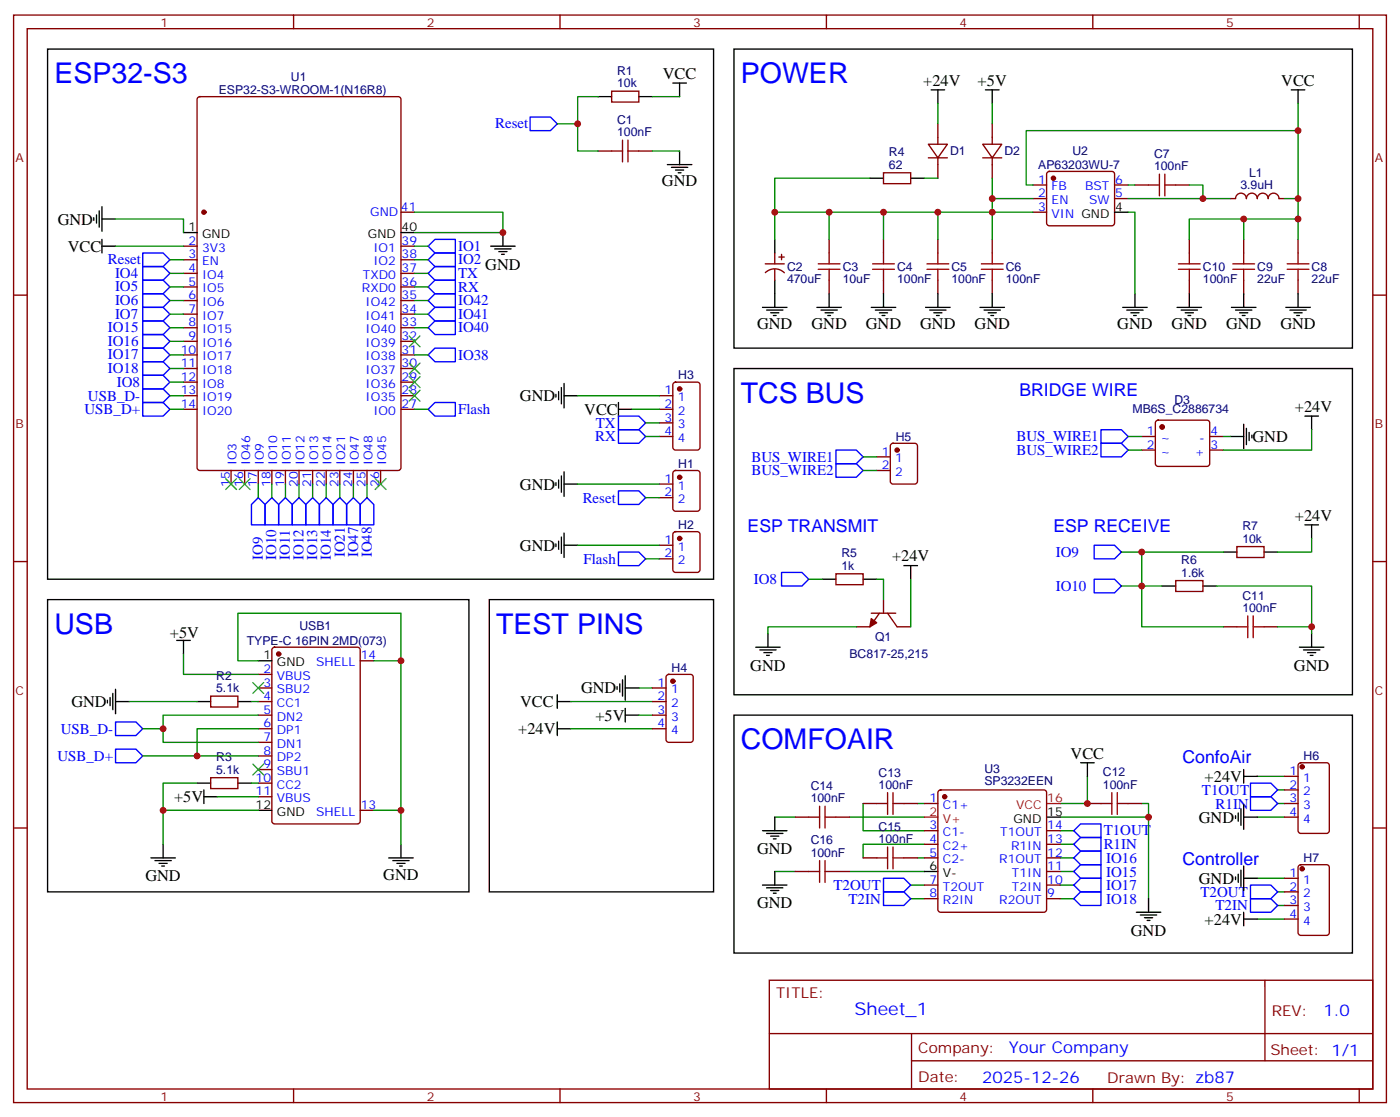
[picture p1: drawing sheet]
<svg xmlns="http://www.w3.org/2000/svg" width="363mm" height="290mm" viewBox="0 0 363 290" stroke-linecap="round" stroke-linejoin="round" font-family="sans-serif">
<g fill="none" stroke="#870000" stroke-width=".35">
<path d="M3.5 3.9h356.3v282.2h-356.3zM7.1 7.4h349.2v275.2h-349.2zM76.2 3.9v3.5M145.3 3.9v3.5M214.5 3.9v3.5M283.6 3.9v3.5M352.8 3.9v3.5M51.4 25.3l.5-.2h51.5a.71 .71 0 0 1 .7 .7l-.1 95.9-.6 .4h-51.5l-.5-.2-.2-.5v-95.6zM155.2 39.2h3.5M158.7 23.7h7.1v2.8h-7.1zM165.8 39.2h3.5M240.9 37.4h5l-2.5 3.6z"/>
<path d="M243.4 32.1v5.3M255.1 37.4h4.9l-2.5 3.6zM257.5 32.1v5.3M104.1 55.1h3.5M229.3 44.8h7.1v2.9h-7.1zM240.9 41h5M243.4 41v5.2M255.1 41h4.9M257.5 41v5.2M268.1 55.1h3.5M268.1 48h3.5M268.1 51.5h3.5"/>
<path d="M271.9 44.7l.4-.2h16.3a.71 .71 0 0 1 .7 .7v12.7l-.3 .5-.4 .2h-16.3l-.5-.2-.2-.5v-12.7zM289.3 48h3.5M289.3 51.5h3.5M294.6 48h3.5M305.2 48h3.5M319.3 51.5h1.4a1.41 1.41 0 0 1 1.4-1.4 1.41 1.41 0 0 1 1.4 1.4 1.41 1.41 0 0 1 1.4-1.4 1.41 1.41 0 0 1 1.4 1.4 1.41 1.41 0 0 1 1.4-1.4 1.41 1.41 0 0 1 1.4 1.4 1.41 1.41 0 0 1 1.5-1.4 1.41 1.41 0 0 1 1.4 1.4h1.4M3.5 76.6h3.6M47.6 63.9h3.6M47.6 67.4h3.6M47.6 70.9h3.6M47.6 74.5h3.6M47.6 78h3.6"/>
<path d="M104.1 63.9h3.5M104.1 67.4h3.5M104.1 70.9h3.5M104.1 74.5h3.5M104.1 78h3.5M198.6 68.5h5M198.6 70.7a3.5 3.5 0 0 1 5 .1M201.1 65.7v2.8M201.1 69.9v2.8M202.1 66.7h1.5M202.8 66v1.4M215.2 62.1v3.6"/>
<path d="M215.2 72.7v3.5M229.3 62.1v3.6M229.3 72.7v3.5M243.4 62.1v3.6M243.4 72.7v3.5M257.5 62.1v3.6M257.5 72.7v3.5M308.7 62.1v3.6M308.7 72.7v3.5M322.8 62.1v3.6M322.8 72.7v3.5M336.9 62.1v3.6"/>
<path d="M336.9 72.7v3.5M356.3 76.6h3.5M47.6 81.5h3.6M47.6 85.1h3.6M47.6 88.6h3.6M47.6 92.1h3.6M47.6 95.6h3.6M47.6 99.2h3.6M104.1 81.5h3.5M104.1 85.1h3.5M104.1 88.6h3.5M104.1 92.1h3.5"/>
<path d="M104.1 95.6h3.5M104.1 99.2h3.5M174.9 99.4l.4-.2h5.7a.71 .71 0 0 1 .7 .7l-.1 16.5-.6 .4h-5.7l-.5-.2-.2-.5v-16.2zM47.6 102.7h3.6M47.6 106.2h3.6M104.1 102.7h3.5M104.1 106.2h3.5M171.1 102.7h3.5M171.1 106.2h3.5M171.1 113.3h3.5M171.1 109.7h3.5M227.5 118.6h3.6"/>
<path d="M231.3 115.2l.5-.2h5.6a.71 .71 0 0 1 .7 .7v9.5l-.7 .4h-5.6l-.5-.2-.2-.5v-9.2zM296.3 113.3h3.6M296.3 116.8h3.6M300.1 109.3l.5-.3h12.7a.71 .71 0 0 1 .7 .7v10.6l-.3 .5-.4 .2h-12.7l-.5-.2-.2-.5v-10.6zM314 113.3h3.5M314 116.8h3.5M60 122.1v3.5M63.5 122.1v3.5M67 122.1v3.5M70.6 122.1v3.5M74.1 122.1v3.5M77.6 122.1v3.5"/>
<path d="M81.1 122.1v3.5M84.7 122.1v3.5M88.2 122.1v3.5M91.7 122.1v3.5M95.2 122.1v3.5M98.8 122.1v3.5M171.1 125.6h3.5M171.1 129.2h3.5M174.9 122.3l.4-.2h5.7a.71 .71 0 0 1 .7 .7l-.1 9.4-.6 .5h-5.7l-.5-.3-.2-.4v-9.2zM174.9 138.2l.4-.2h5.7a.71 .71 0 0 1 .7 .7l-.1 9.4-.6 .5h-5.7l-.5-.3-.2-.5v-9.1zM227.5 122.1h3.6M3.5 145.7h3.6"/>
<path d="M171.1 141.5h3.5M171.1 145h3.5M217 148.9h7v2.8h-7zM226.1 159.1h6.4M228.2 159.1l-2.4 3.6h-3.6M229.3 155.6v3.5M230.4 159.1l2.4 3.6h3.6M305.2 150.7h7v2.8h-7zM321 141.9h7.1v2.8h-7.1zM356.3 145.7h3.5M67 175h3.6M67 178.5h3.6"/>
<path d="M70.8 168.2l.5-.2h21.5a.71 .71 0 0 1 .7 .7l-.1 44.7-.6 .4h-21.5l-.5-.2-.2-.5v-44.4zM93.5 171.5h3.5M169.3 178.5h3.6M173.1 175.2l.5-.2h5.6a.71 .71 0 0 1 .7 .7v16.5l-.7 .5h-5.6l-.5-.3-.2-.5v-16.2zM317.5 162.7h3.5M328.1 162.7h3.5M54.7 180.7h7v2.8h-7zM67 182.1h3.6M67 185.6h3.6M67 189.1h3.6M67 192.7h3.6M67 196.2h3.6"/>
<path d="M67 199.7h3.6M169.3 182.1h3.6M169.3 185.6h3.6M169.3 189.1h3.6M337.1 198.2l.5-.3h6.7a.71 .71 0 0 1 .7 .7v17.3l-.7 .4h-6.7l-.5-.2-.2-.5v-17zM3.5 214.9h3.6M54.7 201.8h7v2.8h-7zM67 203.2h3.6M67 206.8h3.6M93.5 210.3h3.5M206.4 212.1h3.5M217 212.1h3.5"/>
<path d="M224 208.5h3.5M234.6 208.5h3.5M239.9 208.5h3.5M239.9 215.6h3.5M239.9 219.1h3.5M243.7 205.2l.4-.2h26.8a.71 .71 0 0 1 .7 .7v30.3l-.2 .5-.5 .2h-26.8l-.5-.2-.2-.5v-30.3zM271.6 215.6h3.6M271.6 219.1h3.6M282.2 208.5h3.6M292.8 208.5h3.5M333.4 201.5h3.5M333.4 205h3.5"/>
<path d="M333.4 208.5h3.5M333.4 212.1h3.5M356.3 214.9h3.5M206.4 226.2h3.5M217 226.2h3.5M224 222.6h3.5M234.6 222.6h3.5M239.9 222.6h3.5M239.9 229.7h3.5M239.9 233.2h3.5M271.6 226.2h3.6M271.6 222.6h3.6"/>
<path d="M271.6 229.7h3.6M271.6 233.2h3.6M333.4 227.9h3.5M333.4 231.5h3.5M333.4 235h3.5M333.4 238.5h3.5M337.1 224.6l.5-.2h6.7a.71 .71 0 0 1 .7 .7v17.2l-.7 .4h-6.7l-.5-.2-.2-.5v-16.9zM199.7 254.4h156.6v28.2h-156.6zM328.3 254.4v20.9M199.7 268.2h156.5M236.6 275.3h119.6M236.6 268.2v14.1"/>
<path d="M76.2 282.6v3.5M145.3 282.6v3.5M214.5 282.6v3.5M283.6 282.6v3.5M352.8 282.6v3.5"/>
</g>
<g fill="#870000" stroke="#870000" stroke-width=".35">
<path d="M226.1 160.5l1.4 1.1-1.7 1.1z"/>
<circle cx="52.9" cy="55.1" r=".53"/>
<circle cx="72.3" cy="169.7" r=".53"/>
<circle cx="273.4" cy="46.2" r=".53"/>
<circle cx="301.6" cy="110.8" r=".53"/>
<circle cx="232.8" cy="116.8" r=".53"/>
<circle cx="176.4" cy="123.9" r=".53"/>
<circle cx="176.4" cy="139.7" r=".53"/>
<circle cx="174.6" cy="176.8" r=".53"/>
<circle cx="176.4" cy="100.9" r=".53"/>
<circle cx="338" cy="225.5" r=".53"/>
<circle cx="338" cy="199" r=".53"/>
<circle cx="245.2" cy="206.8" r=".53"/>
</g>
<g fill="none" stroke="#000" stroke-width=".35">
<path d="M12.3 12.7h172.9v137.6h-172.9zM190.5 12.7h160.5v77.6h-160.5zM155.2 25.1h3.5M165.8 25.1h3.5M174.6 21.6h3.6M176.4 21.6v3.5M176.4 39.2v3.5M241.7 23.3h3.5M243.4 23.3v3.5M255.8 23.3h3.5M257.5 23.3v3.5M335.1 23.3h3.6"/>
<path d="M336.9 23.3v3.5M24.3 56.5v.7M25 55.8v2.1M25.8 54.7v4.2M26.5 56.8h3.5M26.5 53.7v6.3M173.2 42.7h6.4M174.3 43.4h4.2M175.3 44.1h2.1M176 44.8h.7M225.8 46.2h3.5M236.4 46.2h3.5"/>
<path d="M289.3 55.1h3.5M26.5 62.1v3.6M26.5 63.9h3.5M47.6 60.4h3.6M104.1 60.4h3.5M127.4 63.9h6.3M128.4 64.6h4.2M129.5 65.3h2.1M130.2 66h.7M130.5 60.4v3.5M197.9 79.8h6.4M201.1 62.1v3.6"/>
<path d="M201.1 72.7v7.1M212 79.8h6.4M215.2 76.2v3.6M226.1 79.8h6.4M229.3 76.2v3.6M240.2 79.8h6.4M243.4 76.2v3.6M254.4 79.8h6.3M257.5 76.2v3.6M291.4 79.8h6.3M294.6 76.2v3.6M305.5 79.8h6.4"/>
<path d="M308.7 76.2v3.6M319.6 79.8h6.4M322.8 76.2v3.6M333.7 79.8h6.4M336.9 76.2v3.6M146.4 99.5v6.4M190.5 95.6h160.5v84.7h-160.5zM199 80.5h4.2M200 81.2h2.1M200.7 81.9h.7M213.1 80.5h4.2M214.1 81.2h2.2"/>
<path d="M214.8 81.9h.7M227.2 80.5h4.2M228.2 81.2h2.2M229 81.9h.7M241.3 80.5h4.2M242.4 81.2h2.1M243.1 81.9h.7M255.4 80.5h4.2M256.5 81.2h2.1M257.2 81.9h.7M292.5 80.5h4.2M293.5 81.2h2.1"/>
<path d="M294.2 81.9h.7M306.6 80.5h4.2M307.6 81.2h2.1M308.3 81.9h.7M320.7 80.5h4.2M321.7 81.2h2.1M322.4 81.9h.7M334.8 80.5h4.2M335.8 81.2h2.2M336.5 81.9h.8M144.3 102.3v.7M145 101.6v2.2"/>
<path d="M145.7 100.6v4.2M146.4 102.7h3.5M160.5 106.2h3.5M160.5 104.5v3.5M319.3 113.3h3.5M322.8 110.1v6.4M323.5 111.2v4.2M324.2 112.2v2.1M324.9 112.9v.7M338.7 108h3.5M340.4 108v3.5M144.3 125.3v.7"/>
<path d="M145 124.6v2.1M145.7 123.5v4.2M145.7 139.4v4.2M146.4 125.6h3.5M146.4 122.4v6.4M146.4 138.3v6.4M338.7 136.2h3.5M340.4 136.2v3.5M12.3 155.6h109.4v75.9h-109.4zM127 155.6h58.2v75.9h-58.2zM144.3 141.1v.8M145 140.4v2.2"/>
<path d="M146.4 141.5h3.5M213.4 150.3h3.6M224 150.3h3.5M234.6 146.8h3.5M236.4 146.8v3.5M301.6 152.1h3.6M312.2 152.1h3.5M317.5 143.3h3.5M328.1 143.3h3.5M29.3 180v4.2M30 178.9v6.3M45.9 166.2h3.5"/>
<path d="M47.6 166.2v3.5M67 171.5h3.6M160.2 178.2v.7M160.9 177.5v2.1M161.6 176.4v4.3M162.3 178.5h3.5M162.3 175.4v6.3M196.1 168h6.4M197.2 168.7h4.2M198.3 169.4h2.1M199 170.1h.7M199.3 164.4v3.6"/>
<path d="M337.3 168h6.3M338.3 168.7h4.2M339.4 169.4h2.1M340.1 170.1h.7M340.4 164.4v3.6M27.9 181.7v.7M28.6 181v2.1M30 182.1h3.5M51.2 182.1h3.5M61.7 182.1h3.6M144.6 182.1h3.6M144.6 180.3v3.5"/>
<path d="M144.6 187.4v3.5M144.6 189.1h3.6M162.3 183.8v3.6M162.3 185.6h3.5M190.5 185.6h160.5v61.7h-160.5zM280.5 197.9h3.5M282.2 197.9v3.6M322.8 199.7v3.5M42.3 219.1v3.5M51.2 203.2h3.5M52.9 206.8h3.5M52.9 205v3.5"/>
<path d="M61.7 203.2h3.6M67 210.3h3.6M104.1 219.1v3.5M197.9 215.6h6.4M199 216.3h4.2M200 217h2.1M200.7 217.7h.7M201.1 212.1v3.5M271.6 212.1h3.6M320.7 211.7v.7M321.4 211v2.1M322.1 209.9v4.3"/>
<path d="M322.8 208.9v6.3M322.8 201.5h3.5M322.8 212.1h3.5M39.2 222.6h6.3M40.2 223.3h4.2M41.3 224h2.1M42 224.8h.7M100.9 222.6h6.3M102 223.3h4.2M103 224h2.1M103.7 224.8h.7M197.9 229.7h6.4"/>
<path d="M199 230.4h4.2M200 231.1h2.1M200.7 231.8h.7M201.1 226.2v3.5M239.9 226.2h3.5M294.9 236.7h6.4M296 237.5h4.2M297 238.2h2.2M297.7 238.9h.7M298.1 233.2v3.5M320.7 227.6v.7M321.4 226.9v2.1"/>
<path d="M322.1 225.8v4.2M322.8 224.8v6.3M322.8 236.7v3.6M322.8 238.5h3.5M322.8 227.9h3.5"/>
</g>
<g fill="none" stroke="#008700" stroke-width=".35">
<path d="M144.6 32.1h5.3M155.2 25.1h-5.3v14.1h5.3M169.3 25.1h7.1M169.3 39.2h7.1M243.4 26.8v5.3M257.5 26.8v5.3M336.9 33.9h-70.6v14.1h1.8M336.9 26.8v35.3M30 56.8h17.6v3.6M107.6 55.1h22.9v5.3h-22.9M215.2 55.1v7M225.8 46.2h-24.7v8.9"/>
<path d="M229.3 55.1v7M239.9 46.2h3.5M243.4 55.1v7M257.5 46.2v15.9M257.5 51.5h10.6M268.1 55.1h-67v7M292.8 55.1h1.8v21.1M292.8 48h1.8M308.7 48h3.5v3.5h-19.4M312.2 51.5h7.1M322.8 56.8h-14.1v5.3M333.4 51.5h3.5"/>
<path d="M336.9 56.8h-14.1v5.3M30 63.9h17.6M44.1 67.4h3.5M44.1 70.9h3.5M44.1 74.5h3.5M44.1 78h3.5M107.6 63.9h3.5M107.6 67.4h3.5M107.6 70.9h3.5M107.6 74.5h3.5M107.6 78h3.5M44.1 85.1h3.5"/>
<path d="M44.1 88.6h3.5M44.1 92.1h3.5M44.1 95.6h3.5M44.1 99.2h3.5M44.1 81.5h3.5M107.6 85.1h3.5M107.6 92.1h3.5M107.6 81.5h3.5M44.1 106.2h3.5M44.1 102.7h3.5M107.6 106.2h3.5M149.9 102.7h21.2"/>
<path d="M164 106.2h7.1M167.6 113.3h3.5M167.6 109.7h3.5M224 118.6h3.5M292.8 113.3h3.5M292.8 116.8h3.5M317.5 113.3h1.8M340.4 111.5v5.3h-22.9M67 125.6v3.6M70.6 125.6v3.6M74.1 125.6v3.6M77.6 125.6v3.6"/>
<path d="M81.1 125.6v3.6M84.7 125.6v3.6M88.2 125.6v3.6M91.7 125.6v3.6M95.2 125.6v3.6M149.9 125.6h21.2M167.6 129.2h3.5M224 122.1h3.5M340.4 139.7v3.6h-8.8M149.9 141.5h21.2M167.6 145h3.5M209.9 150.3h3.5"/>
<path d="M227.5 150.3h1.8v5.3M236.4 150.3v12.4M291 143.3h5.3v8.8h-5.3M296.3 143.3h21.2M301.6 152.1h-5.3v10.6h21.2M315.7 152.1h24.7v12.3M47.6 169.7v5.3h19.4M67 171.5h-5.3v-12.4h42.4v12.4M97 171.5h7.1v47.6M165.8 178.5h3.5M222.2 162.7h-22.9v1.7M331.6 162.7h8.8"/>
<path d="M33.5 182.1h17.7M37 189.1h5.3M37 196.2h14.2M65.3 182.1h1.7M67 185.6h-24.7v7.1h24.7M67 189.1h-15.8v7.1h15.8M148.2 182.1h21.1M148.2 189.1h21.1M165.8 185.6h3.5M42.3 210.3h24.7M51.2 203.2h-8.9v15.9M56.4 206.8h10.6"/>
<path d="M65.3 203.2h1.7M97 210.3h7.1M201.1 212.1h5.3M220.5 212.1h19.4M224 208.5v7.1h15.9M238.1 208.5h1.8M239.9 219.1h-15.9v3.5M275.2 212.1h22.9v21.1M275.2 219.1h3.5M275.2 215.6h3.5M282.2 201.5v7h-7M296.3 208.5h1.8v3.6"/>
<path d="M326.3 212.1h7.1M326.3 201.5h7.1M331.6 208.5h1.8M331.6 205h1.8M201.1 226.2h5.3M220.5 226.2h19.4M236.4 233.2h3.5M236.4 229.7h3.5M238.1 222.6h1.8M275.2 233.2h3.5M275.2 229.7h3.5M275.2 222.6h3.5"/>
<path d="M275.2 226.2h3.5M326.3 238.5h7.1M326.3 227.9h7.1M331.6 235h1.8M331.6 231.5h1.8"/>
</g>
<g fill="none" stroke="#a10000" stroke-width=".35">
<path d="M158.7 39.2h2.9M161.6 36.4v5.6M163 36.4v5.6M163 39.2h2.8M298.1 48h2.8M300.9 45.2v5.6M302.3 48h2.9M302.3 45.2v5.6M212.4 69.9h5.6M212.4 68.5h5.6M215.2 65.7v2.8M215.2 69.9v2.8"/>
<path d="M226.5 69.9h5.6M226.5 68.5h5.6M229.3 65.7v2.8M229.3 69.9v2.8M240.6 69.9h5.6M240.6 68.5h5.6M243.4 65.7v2.8M243.4 69.9v2.8M254.7 69.9h5.6M254.7 68.5h5.6M257.5 65.7v2.8M257.5 69.9v2.8"/>
<path d="M305.9 69.9h5.6M305.9 68.5h5.6M308.7 65.7v2.8M308.7 69.9v2.8M320 69.9h5.6M320 68.5h5.6M322.8 65.7v2.8M322.8 69.9v2.8M334.1 69.9h5.6M334.1 68.5h5.6M336.9 65.7v2.8M336.9 69.9v2.8"/>
<path d="M323.8 159.8v5.7M325.3 159.8v5.7M321 162.7h2.8M325.3 162.7h2.8M209.9 212.1h2.8M212.7 209.2v5.7M214.1 209.2v5.7M214.1 212.1h2.9M227.5 208.5h2.9M230.4 205.7v5.6M230.4 219.8v5.7M231.8 205.7v5.6"/>
<path d="M231.8 219.8v5.7M231.8 208.5h2.8M285.8 208.5h2.8M288.6 205.7v5.6M290 208.5h2.8M290 205.7v5.6M209.9 226.2h2.8M212.7 223.3v5.7M214.1 223.3v5.7M214.1 226.2h2.9M227.5 222.6h2.9M231.8 222.6h2.8"/>
</g>
<g fill="none" stroke="#00f" stroke-width=".35">
<path d="M137.6 30.4h5.3l1.7 1.7-1.7 1.8h-5.3zM37 65.7h5.3l1.8 1.7-1.8 1.8h-5.3zM37 69.2h5.3l1.8 1.7-1.8 1.8h-5.3zM37 72.7h5.3l1.8 1.8-1.8 1.7h-5.3zM37 76.2h5.3l1.8 1.8-1.8 1.8h-5.3zM37 79.8h5.3l1.8 1.7-1.8 1.8h-5.3zM111.1 63.9l1.8-1.8h5.3v3.6h-5.3zM111.1 78l1.8-1.8h5.3v3.6h-5.3zM111.1 70.9l1.8-1.7h5.3v3.5h-5.3zM111.1 74.5l1.8-1.8h5.3v3.5h-5.3zM112.9 65.7h5.3v3.5h-5.3l-1.8-1.8zM37 97.4h5.3l1.8 1.8-1.8 1.7h-5.3z"/>
<path d="M37 83.3h5.3l1.8 1.8-1.8 1.7h-5.3zM37 86.8h5.3l1.8 1.8-1.8 1.7h-5.3zM37 90.3h5.3l1.8 1.8-1.8 1.8h-5.3zM37 93.9h5.3l1.8 1.7-1.8 1.8h-5.3zM111.1 92.1l1.8-1.8h5.3v3.6h-5.3zM111.1 85.1l1.8-1.8h5.3v3.5h-5.3zM111.1 81.5l1.8-1.7h5.3v3.5h-5.3zM37 104.5h5.3l1.8 1.7-1.8 1.8h-5.3zM37 100.9h5.3l1.8 1.8-1.8 1.8h-5.3zM111.1 106.2l1.8-1.7h5.3v3.5h-5.3zM160.5 108h5.3l1.8 1.7-1.8 1.8h-5.3zM160.5 111.5h5.3l1.8 1.8-1.8 1.7h-5.3z"/>
<path d="M217 116.8h5.2l1.8 1.8-1.8 1.7h-5.2zM285.8 111.5h5.2l1.8 1.8-1.8 1.7h-5.2zM285.8 115h5.2l1.8 1.8-1.8 1.8h-5.2zM67 129.2l1.8 1.7v5.3h-3.5v-5.3zM70.6 129.2l1.7 1.7v5.3h-3.5v-5.3zM74.1 129.2l1.7 1.7v5.3h-3.5v-5.3zM77.6 129.2l1.8 1.7v5.3h-3.6v-5.3zM79.4 130.9l1.7-1.7 1.8 1.7v5.3h-3.5zM84.7 129.2l1.7 1.7v5.3h-3.5v-5.3zM86.4 130.9l1.8-1.7 1.8 1.7v5.3h-3.6zM91.7 129.2l1.8 1.7v5.3h-3.5v-5.3zM95.2 129.2l1.8 1.7v5.3h-3.5v-5.3z"/>
<path d="M160.5 127.4h5.3l1.8 1.8-1.8 1.7h-5.3zM217 120.3h5.2l1.8 1.8-1.8 1.8h-5.2zM160.5 143.3h5.3l1.8 1.7-1.8 1.8h-5.3zM202.8 148.6h5.3l1.8 1.7-1.8 1.8h-5.3zM284 141.5h5.3l1.7 1.8-1.7 1.7h-5.3zM284 150.3h5.3l1.7 1.8-1.7 1.7h-5.3zM30 187.4h5.3l1.7 1.7-1.7 1.8h-5.3zM30 194.4h5.3l1.7 1.8-1.7 1.7h-5.3zM278.7 215.6l1.8-1.8h5.3v3.5h-5.3zM278.7 219.1l1.8-1.8h5.3v3.6h-5.3zM324.6 206.8h5.2l1.8 1.7-1.8 1.8h-5.2zM324.6 203.2h5.2l1.8 1.8-1.8 1.8h-5.2z"/>
<path d="M229.3 231.5h5.3l1.8 1.7-1.8 1.8h-5.3zM229.3 227.9h5.3l1.8 1.8-1.8 1.8h-5.3zM278.7 233.2l1.8-1.7h5.3v3.5h-5.3zM278.7 229.7l1.8-1.8h5.3v3.6h-5.3zM278.7 222.6l1.8-1.7h5.3v3.5h-5.3zM278.7 226.2l1.8-1.8h5.3v3.5h-5.3zM324.6 229.7h5.2l1.8 1.8-1.8 1.7h-5.2zM324.6 233.2h5.2l1.8 1.8-1.8 1.7h-5.2z"/>
</g>
<g fill="none" stroke="#3c3" stroke-width=".35">
<path d="M106.2 97.8l2.8 2.8M106.2 94.2l2.8 2.8M106.2 87.2l2.8 2.8M109 97.8l-2.8 2.8M109 94.2l-2.8 2.8M109 87.2l-2.8 2.8M106.2 101.3l2.8 2.8M109 101.3l-2.8 2.8M58.6 124.2l2.8 2.8M61.4 124.2l-2.8 2.8M62.1 124.2l2.8 2.8M64.9 124.2l-2.8 2.8"/>
<path d="M97.4 124.2l2.8 2.8M100.2 124.2l-2.8 2.8M65.6 177.1l2.8 2.9M68.4 177.1l-2.8 2.9M65.6 198.3l2.8 2.8M68.4 198.3l-2.8 2.8"/>
</g>
<path d="M239.9 212.1h3.5M271.6 208.5h3.6" fill="none" stroke="#f00" stroke-width=".35"/>
<g fill="#c00">
<circle cx="42.3" cy="189.1" r=".88"/>
<circle cx="51.2" cy="196.2" r=".88"/>
<circle cx="229.3" cy="55.1" r=".88"/>
<circle cx="243.4" cy="55.1" r=".88"/>
<circle cx="257.5" cy="55.1" r=".88"/>
<circle cx="215.2" cy="55.1" r=".88"/>
<circle cx="257.5" cy="51.5" r=".88"/>
<circle cx="312.2" cy="51.5" r=".88"/>
<circle cx="336.9" cy="56.8" r=".88"/>
<circle cx="322.8" cy="56.8" r=".88"/>
<circle cx="336.9" cy="51.5" r=".88"/>
<circle cx="336.9" cy="33.9" r=".88"/>
<circle cx="201.1" cy="55.1" r=".88"/>
<circle cx="149.9" cy="32.1" r=".88"/>
<circle cx="104.1" cy="210.3" r=".88"/>
<circle cx="104.1" cy="171.5" r=".88"/>
<circle cx="42.3" cy="210.3" r=".88"/>
<circle cx="340.4" cy="162.7" r=".88"/>
<circle cx="296.3" cy="152.1" r=".88"/>
<circle cx="296.3" cy="143.3" r=".88"/>
<circle cx="130.5" cy="60.4" r=".88"/>
<circle cx="298.1" cy="212.1" r=".88"/>
<circle cx="282.2" cy="208.5" r=".88"/>
</g>
<g font-size="7.4" fill="#00f">
<text x="14.1" y="21.6">ESP32-S3</text>
<text x="192.3" y="21.6">POWER</text>
<text x="192.3" y="104.5">TCS BUS</text>
<text x="14.1" y="164.4">USB</text>
<text x="128.8" y="164.4">TEST PINS</text>
<text x="192.3" y="194.4">COMFOAIR</text>
</g>
<g font-size="4.6" fill="#00f">
<text x="264.6" y="102.7">BRIDGE WIRE</text>
<text x="194" y="138">ESP TRANSMIT</text>
<text x="273.4" y="138">ESP RECEIVE</text>
<text x="306.9" y="197.9">ConfoAir</text>
<text x="306.9" y="224.4">Controller</text>
<text x="221.8" y="263.4">Sheet_1</text>
</g>
<g font-size="4.2">
<text x="172" y="20.4">VCC</text>
<text x="239.6" y="22.2">+24V</text>
<text x="253.7" y="22.2">+5V</text>
<text x="332.5" y="22.2">VCC</text>
<text x="171.8" y="48.4">GND</text>
<text x="15" y="58.3">GND</text>
<text x="17.6" y="65.4">VCC</text>
<text x="125.9" y="69.9">GND</text>
<text x="196.5" y="85.4">GND</text>
<text x="210.6" y="85.4">GND</text>
<text x="224.7" y="85.4">GND</text>
<text x="238.8" y="85.4">GND</text>
<text x="252.9" y="85.4">GND</text>
<text x="290" y="85.4">GND</text>
<text x="304.1" y="85.4">GND</text>
<text x="318.2" y="85.4">GND</text>
<text x="332.3" y="85.4">GND</text>
<text x="134.9" y="104.2">GND</text>
<text x="151.6" y="107.7">VCC</text>
<text x="336.1" y="106.9">+24V</text>
<text x="325.1" y="114.7">GND</text>
<text x="134.9" y="127">GND</text>
<text x="336.1" y="135.1">+24V</text>
<text x="134.9" y="142.9">GND</text>
<text x="231.5" y="145.7">+24V</text>
<text x="44.1" y="165.5">+5V</text>
<text x="150.8" y="180">GND</text>
<text x="194.7" y="174">GND</text>
<text x="335.8" y="174">GND</text>
<text x="18.5" y="183.5">GND</text>
<text x="135" y="183.5">VCC</text>
<text x="134.5" y="190.5">+24V</text>
<text x="154.5" y="187">+5V</text>
<text x="277.9" y="196.9">VCC</text>
<text x="312.7" y="202.9">+24V</text>
<text x="45.2" y="208.2">+5V</text>
<text x="311.1" y="213.5">GND</text>
<text x="196.5" y="221.6">GND</text>
<text x="37.7" y="228.7">GND</text>
<text x="99.5" y="228.3">GND</text>
<text x="311.1" y="229.3">GND</text>
<text x="196.5" y="235.8">GND</text>
<text x="312.7" y="239.9">+24V</text>
<text x="293.5" y="242.8">GND</text>
</g>
<g font-size="4.2" fill="#00f">
<text x="343.5" y="263.6">1.0</text>
<text x="261.8" y="273.2">Your Company</text>
<text x="254.9" y="281">2025-12-26</text>
</g>
<g font-size="3.9" fill="#00f">
<text x="128.5" y="33.3">Reset</text>
<text x="118.9" y="65.1">IO1</text>
<text x="28" y="68.6">Reset</text>
<text x="118.9" y="68.6">IO2</text>
<text x="29.9" y="72.1">IO4</text>
<text x="29.9" y="75.6">IO5</text>
<text x="118.9" y="72.2">TX</text>
<text x="118.9" y="75.7">RX</text>
<text x="29.9" y="79.2">IO6</text>
<text x="29.9" y="82.7">IO7</text>
<text x="118.9" y="82.7">IO41</text>
<text x="118.9" y="79.2">IO42</text>
<text x="28" y="86.2">IO15</text>
<text x="28" y="89.7">IO16</text>
<text x="118.9" y="86.3">IO40</text>
<text x="28" y="93.3">IO17</text>
<text x="118.9" y="93.3">IO38</text>
<text x="28" y="96.8">IO18</text>
<text x="30.3" y="100.4">IO8</text>
<text x="21.9" y="107.5">USB_D+</text>
<text x="22.8" y="104">USB_D-</text>
<text x="118.9" y="107.5">Flash</text>
<text x="154.6" y="111">TX</text>
<text x="154.5" y="114.5">RX</text>
<text x="195" y="119.8">BUS_WIRE1</text>
<text x="263.8" y="114.5">BUS_WIRE1</text>
<text x="263.8" y="118">BUS_WIRE2</text>
<text x="195" y="123.3">BUS_WIRE2</text>
<text x="151.2" y="130.4">Reset</text>
<text x="68.2" y="145.3" transform="rotate(-90 68.2 145.3)">IO9</text>
<text x="71.7" y="145.3" transform="rotate(-90 71.7 145.3)">IO10</text>
<text x="75.2" y="145.3" transform="rotate(-90 75.2 145.3)">IO11</text>
<text x="78.8" y="145.3" transform="rotate(-90 78.8 145.3)">IO12</text>
<text x="82.3" y="145.3" transform="rotate(-90 82.3 145.3)">IO13</text>
<text x="85.8" y="145.3" transform="rotate(-90 85.8 145.3)">IO14</text>
<text x="89.5" y="144.6" transform="rotate(-90 89.5 144.6)">IO21</text>
<text x="93" y="144.6" transform="rotate(-90 93 144.6)">IO47</text>
<text x="96.5" y="144.6" transform="rotate(-90 96.5 144.6)">IO48</text>
<text x="151.4" y="146.3">Flash</text>
<text x="274" y="144.6">IO9</text>
<text x="195.7" y="151.5">IO8</text>
<text x="274" y="153.4">IO10</text>
<text x="15.8" y="190.4">USB_D-</text>
<text x="14.9" y="197.4">USB_D+</text>
<text x="311.9" y="206.4">T1OUT</text>
<text x="315.5" y="209.9">R1IN</text>
<text x="286.5" y="216.8">T1OUT</text>
<text x="286.5" y="220.3">R1IN</text>
<text x="287.1" y="223.9">IO16</text>
<text x="287.1" y="227.5">IO15</text>
<text x="216.3" y="231">T2OUT</text>
<text x="287.1" y="231">IO17</text>
<text x="311.6" y="232.7">T2OUT</text>
<text x="220.2" y="234.5">T2IN</text>
<text x="287.1" y="234.5">IO18</text>
<text x="315.5" y="236.3">T2IN</text>
</g>
<g font-size="3.9" fill="#800">
<text x="201.4" y="259">TITLE:</text>
<text x="330.1" y="263.6">REV:</text>
<text x="238.3" y="273.2">Company:</text>
<text x="329.7" y="273.8">Sheet: 1/1</text>
<text x="238.3" y="280.8">Date:</text>
<text x="287.4" y="280.9">Drawn By: zb87</text>
</g>
<g font-size="3.2" fill="#800">
<text x="41.6" y="6.9">1</text>
<text x="110.8" y="6.9">2</text>
<text x="179.9" y="6.9">3</text>
<text x="249.1" y="6.9">4</text>
<text x="318.2" y="6.9">5</text>
<text x="4.1" y="42">A</text>
<text x="356.8" y="42">A</text>
<text x="4.1" y="111.2">B</text>
<text x="356.8" y="111.2">B</text>
<text x="4.1" y="180.3">C</text>
<text x="356.8" y="180.3">C</text>
<text x="41.6" y="285.6">1</text>
<text x="110.8" y="285.6">2</text>
<text x="179.9" y="285.6">3</text>
<text x="249.1" y="285.6">4</text>
<text x="318.2" y="285.6">5</text>
</g>
<g font-size="3.2" fill="#000080">
<text x="75.5" y="20.9">U1</text>
<text x="160.2" y="22.6">10k</text>
<text x="160.2" y="19.4">R1</text>
<text x="56.8" y="24.4">ESP32-S3-WROOM-1(N16R8)</text>
<text x="160.2" y="35.3">100nF</text>
<text x="160.2" y="32.1">C1</text>
<text x="230.7" y="40.6">R4</text>
<text x="246.6" y="40.3">D1</text>
<text x="260.7" y="40.3">D2</text>
<text x="278.4" y="40.1">U2</text>
<text x="299.5" y="41">C7</text>
<text x="230.7" y="43.8">62</text>
<text x="269.5" y="43.8">AP63203WU-7</text>
<text x="299.5" y="44.1">100nF</text>
<text x="324.2" y="45.9">L1</text>
<text x="321.9" y="49.1">3.9uH</text>
<text x="204.3" y="70.3">C2</text>
<text x="218.7" y="70.3">C3</text>
<text x="232.8" y="70.3">C4</text>
<text x="246.9" y="70.3">C5</text>
<text x="261.1" y="70.3">C6</text>
<text x="312.2" y="70.3">C10</text>
<text x="326.3" y="70.3">C9</text>
<text x="340.4" y="70.3">C8</text>
<text x="204.3" y="73.5">470uF</text>
<text x="218.7" y="73.5">10uF</text>
<text x="232.8" y="73.5">100nF</text>
<text x="246.9" y="73.5">100nF</text>
<text x="261.1" y="73.5">100nF</text>
<text x="312.2" y="73.5">100nF</text>
<text x="326.3" y="73.5">22uF</text>
<text x="340.4" y="73.5">22uF</text>
<text x="176.1" y="98.5">H3</text>
<text x="293.9" y="107.3">MB6S_C2886734</text>
<text x="304.8" y="104.8">D3</text>
<text x="232.5" y="114.4">H5</text>
<text x="176.1" y="121.4">H1</text>
<text x="176.1" y="137.3">H2</text>
<text x="322.4" y="137.6">R7</text>
<text x="322.4" y="140.8">10k</text>
<text x="218.4" y="147.8">1k</text>
<text x="218.4" y="144.7">R5</text>
<text x="306.6" y="149.6">1.6k</text>
<text x="306.6" y="146.4">R6</text>
<text x="322.4" y="155.6">C11</text>
<text x="322.4" y="158.8">100nF</text>
<text x="64.1" y="167.3">TYPE-C 16PIN 2MD(073)</text>
<text x="77.7" y="163.5">USB1</text>
<text x="227.1" y="166.3">Q1</text>
<text x="220.5" y="170.8">BC817-25,215</text>
<text x="56.1" y="179.6">5.1k</text>
<text x="56.1" y="176.4">R2</text>
<text x="174.3" y="174.3">H4</text>
<text x="56.1" y="197.6">R3</text>
<text x="338.3" y="197.3">H6</text>
<text x="56.1" y="200.8">5.1k</text>
<text x="228" y="201.5">C13</text>
<text x="255.5" y="203.8">SP3232EEN</text>
<text x="255.5" y="200.7">U3</text>
<text x="286.3" y="201.5">C12</text>
<text x="210.4" y="208.2">100nF</text>
<text x="210.4" y="205">C14</text>
<text x="228" y="204.6">100nF</text>
<text x="286.3" y="204.6">100nF</text>
<text x="228" y="215.6">C15</text>
<text x="210.4" y="219.2">C16</text>
<text x="228" y="218.8">100nF</text>
<text x="210.4" y="222.3">100nF</text>
<text x="338.3" y="223.8">H7</text>
</g>
<g font-size="3.2" fill="#00f">
<text x="269.4" y="47.7">1</text>
<text x="289.5" y="47.7">6</text>
<text x="269.4" y="51.2">2</text>
<text x="272.9" y="49.4">FB</text>
<text x="272.9" y="53">EN</text>
<text x="281.7" y="49.4">BST</text>
<text x="282.7" y="53">SW</text>
<text x="289.5" y="51.2">5</text>
<text x="96.1" y="56.1">GND</text>
<text x="104.1" y="54.7">41</text>
<text x="269.4" y="54.7">3</text>
<text x="272.9" y="56.5">VIN GND</text>
<text x="49" y="63.5">2</text>
<text x="52.5" y="65.3">3V3</text>
<text x="96.9" y="65.3">IO1</text>
<text x="104.2" y="63.5">39</text>
<text x="49" y="67.1">3</text>
<text x="49" y="70.6">4</text>
<text x="52.5" y="68.8">EN</text>
<text x="96.9" y="68.8">IO2</text>
<text x="104.2" y="70.6">37</text>
<text x="104.2" y="67.1">38</text>
<text x="49" y="74.1">5</text>
<text x="49" y="77.6">6</text>
<text x="52.5" y="72.4">IO4</text>
<text x="52.5" y="75.9">IO5</text>
<text x="93.9" y="75.9">RXD0</text>
<text x="94.2" y="72.4">TXD0</text>
<text x="104.2" y="77.6">35</text>
<text x="104.2" y="74.1">36</text>
<text x="49" y="81.2">7</text>
<text x="52.5" y="79.4">IO6</text>
<text x="52.5" y="82.9">IO7</text>
<text x="94.9" y="82.9">IO41</text>
<text x="94.9" y="79.4">IO42</text>
<text x="104.2" y="81.2">34</text>
<text x="49" y="84.7">8</text>
<text x="49" y="88.2">9</text>
<text x="52.5" y="86.5">IO15</text>
<text x="52.5" y="90">IO16</text>
<text x="94.9" y="90">IO39</text>
<text x="94.9" y="86.5">IO40</text>
<text x="104.2" y="88.2">32</text>
<text x="104.2" y="84.7">33</text>
<text x="46.9" y="91.8">10</text>
<text x="46.9" y="95.3">11</text>
<text x="52.5" y="93.5">IO17</text>
<text x="94.9" y="93.5">IO38</text>
<text x="104.2" y="95.3">30</text>
<text x="104.2" y="91.8">31</text>
<text x="46.9" y="98.8">12</text>
<text x="52.5" y="97">IO18</text>
<text x="52.5" y="100.6">IO8</text>
<text x="94.9" y="100.6">IO36</text>
<text x="94.9" y="97">IO37</text>
<text x="104.2" y="98.8">29</text>
<text x="46.9" y="102.3">13</text>
<text x="46.9" y="105.9">14</text>
<text x="52.5" y="104.1">IO19</text>
<text x="52.5" y="107.6">IO20</text>
<text x="94.9" y="104.1">IO35</text>
<text x="96.9" y="107.6">IO0</text>
<text x="104.2" y="105.9">27</text>
<text x="104.2" y="102.3">28</text>
<text x="172.4" y="102.3">1</text>
<text x="172.4" y="105.9">2</text>
<text x="175.9" y="104.1">1</text>
<text x="175.9" y="107.6">2</text>
<text x="172.4" y="109.4">3</text>
<text x="172.4" y="112.9">4</text>
<text x="175.9" y="111.2">3</text>
<text x="297.7" y="112.9">1</text>
<text x="314.1" y="112.9">4</text>
<text x="175.9" y="114.7">4</text>
<text x="228.9" y="118.2">1</text>
<text x="232.4" y="120">1</text>
<text x="297.7" y="116.5">2</text>
<text x="301.2" y="118.2">~</text>
<text x="301.2" y="114.7">~</text>
<text x="310.1" y="118.2">+</text>
<text x="311.2" y="114.7">-</text>
<text x="314.1" y="116.5">3</text>
<text x="61.4" y="120.8" transform="rotate(-90 61.4 120.8)">IO3</text>
<text x="64.9" y="120.8" transform="rotate(-90 64.9 120.8)">IO46</text>
<text x="68.4" y="120.8" transform="rotate(-90 68.4 120.8)">IO9</text>
<text x="72" y="120.8" transform="rotate(-90 72 120.8)">IO10</text>
<text x="75.5" y="120.8" transform="rotate(-90 75.5 120.8)">IO11</text>
<text x="79" y="120.8" transform="rotate(-90 79 120.8)">IO12</text>
<text x="82.5" y="120.8" transform="rotate(-90 82.5 120.8)">IO13</text>
<text x="86.1" y="120.8" transform="rotate(-90 86.1 120.8)">IO14</text>
<text x="89.6" y="120.8" transform="rotate(-90 89.6 120.8)">IO21</text>
<text x="93.1" y="120.8" transform="rotate(-90 93.1 120.8)">IO47</text>
<text x="96.7" y="120.8" transform="rotate(-90 96.7 120.8)">IO48</text>
<text x="100.2" y="120.8" transform="rotate(-90 100.2 120.8)">IO45</text>
<text x="172.4" y="125.3">1</text>
<text x="228.9" y="121.7">2</text>
<text x="232.4" y="123.5">2</text>
<text x="59.6" y="126.3" transform="rotate(-90 59.6 126.3)">15</text>
<text x="63.1" y="126.3" transform="rotate(-90 63.1 126.3)">16</text>
<text x="66.7" y="126.3" transform="rotate(-90 66.7 126.3)">17</text>
<text x="70.2" y="126.3" transform="rotate(-90 70.2 126.3)">18</text>
<text x="73.7" y="126.3" transform="rotate(-90 73.7 126.3)">19</text>
<text x="77.3" y="126.3" transform="rotate(-90 77.3 126.3)">20</text>
<text x="80.8" y="126.3" transform="rotate(-90 80.8 126.3)">21</text>
<text x="84.3" y="126.3" transform="rotate(-90 84.3 126.3)">22</text>
<text x="87.8" y="126.3" transform="rotate(-90 87.8 126.3)">23</text>
<text x="91.4" y="126.3" transform="rotate(-90 91.4 126.3)">24</text>
<text x="94.9" y="126.3" transform="rotate(-90 94.9 126.3)">25</text>
<text x="98.4" y="126.3" transform="rotate(-90 98.4 126.3)">26</text>
<text x="172.4" y="128.8">2</text>
<text x="175.9" y="127">1</text>
<text x="175.9" y="130.6">2</text>
<text x="172.4" y="141.1">1</text>
<text x="175.9" y="142.9">1</text>
<text x="172.4" y="144.7">2</text>
<text x="175.9" y="146.4">2</text>
<text x="82.1" y="172.9">SHELL</text>
<text x="93.7" y="171.1">14</text>
<text x="68.4" y="174.7">2</text>
<text x="68.4" y="178.2">3</text>
<text x="71.9" y="176.4">VBUS</text>
<text x="71.9" y="180">SBU2</text>
<text x="170.7" y="178.2">1</text>
<text x="174.2" y="180">1</text>
<text x="68.4" y="181.7">4</text>
<text x="68.4" y="185.2">5</text>
<text x="71.9" y="183.5">CC1</text>
<text x="170.7" y="181.7">2</text>
<text x="170.7" y="185.2">3</text>
<text x="174.2" y="183.5">2</text>
<text x="68.4" y="188.8">6</text>
<text x="71.9" y="187">DN2</text>
<text x="71.9" y="190.5">DP1</text>
<text x="170.7" y="188.8">4</text>
<text x="174.2" y="187">3</text>
<text x="174.2" y="190.5">4</text>
<text x="68.4" y="192.3">7</text>
<text x="68.4" y="195.8">8</text>
<text x="71.9" y="194.1">DN1</text>
<text x="71.9" y="197.6">DP2</text>
<text x="66.3" y="202.9">10</text>
<text x="68.4" y="199.4">9</text>
<text x="71.9" y="201.1">SBU1</text>
<text x="334.7" y="201.1">1</text>
<text x="338.2" y="202.9">1</text>
<text x="66.3" y="206.4">11</text>
<text x="71.9" y="204.6">CC2</text>
<text x="71.9" y="208.2">VBUS</text>
<text x="93.7" y="209.9">13</text>
<text x="241.2" y="208.2">1</text>
<text x="244.7" y="209.9">C1+</text>
<text x="334.7" y="204.6">2</text>
<text x="334.7" y="208.2">3</text>
<text x="338.2" y="206.4">2</text>
<text x="338.2" y="209.9">3</text>
<text x="82.1" y="211.7">SHELL</text>
<text x="241.2" y="215.2">3</text>
<text x="271.8" y="215.2">14</text>
<text x="334.7" y="211.7">4</text>
<text x="338.2" y="213.5">4</text>
<text x="241.2" y="218.8">4</text>
<text x="244.7" y="220.5">C2+</text>
<text x="244.7" y="217">C1-</text>
<text x="259.6" y="217">T1OUT</text>
<text x="262.4" y="220.5">R1IN</text>
<text x="271.8" y="218.8">13</text>
<text x="241.2" y="222.3">5</text>
<text x="244.7" y="224">C2-</text>
<text x="259.3" y="224">R1OUT</text>
<text x="262.7" y="227.6">T1IN</text>
<text x="271.8" y="222.3">12</text>
<text x="271.8" y="225.8">11</text>
<text x="334.7" y="227.6">1</text>
<text x="241.2" y="232.9">8</text>
<text x="241.2" y="229.3">7</text>
<text x="244.7" y="231.1">T2OUT</text>
<text x="262.7" y="231.1">T2IN</text>
<text x="271.8" y="229.3">10</text>
<text x="271.8" y="232.9">9</text>
<text x="334.7" y="231.1">2</text>
<text x="338.2" y="229.3">1</text>
<text x="338.2" y="232.9">2</text>
<text x="244.7" y="234.6">R2IN</text>
<text x="259.3" y="234.6">R2OUT</text>
<text x="334.7" y="234.6">3</text>
<text x="334.7" y="238.2">4</text>
<text x="338.2" y="236.4">3</text>
<text x="338.2" y="239.9">4</text>
</g>
<g font-size="3.2">
<text x="289.5" y="54.7">4</text>
<text x="49" y="60">1</text>
<text x="52.5" y="61.8">GND</text>
<text x="95.5" y="61.8">GND</text>
<text x="104.2" y="60">40</text>
<text x="68.4" y="171.1">1</text>
<text x="71.9" y="172.9">GND</text>
<text x="66.3" y="209.9">12</text>
<text x="71.9" y="211.7">GND</text>
<text x="263.1" y="213.5">GND</text>
<text x="271.8" y="211.7">15</text>
<text x="241.2" y="225.8">6</text>
<text x="244.7" y="227.6">V-</text>
</g>
<g font-size="3.2" fill="#f00">
<text x="263.7" y="209.9">VCC</text>
<text x="271.8" y="208.2">16</text>
<text x="241.2" y="211.7">2</text>
<text x="244.7" y="213.5">V+</text>
</g>
</svg>
